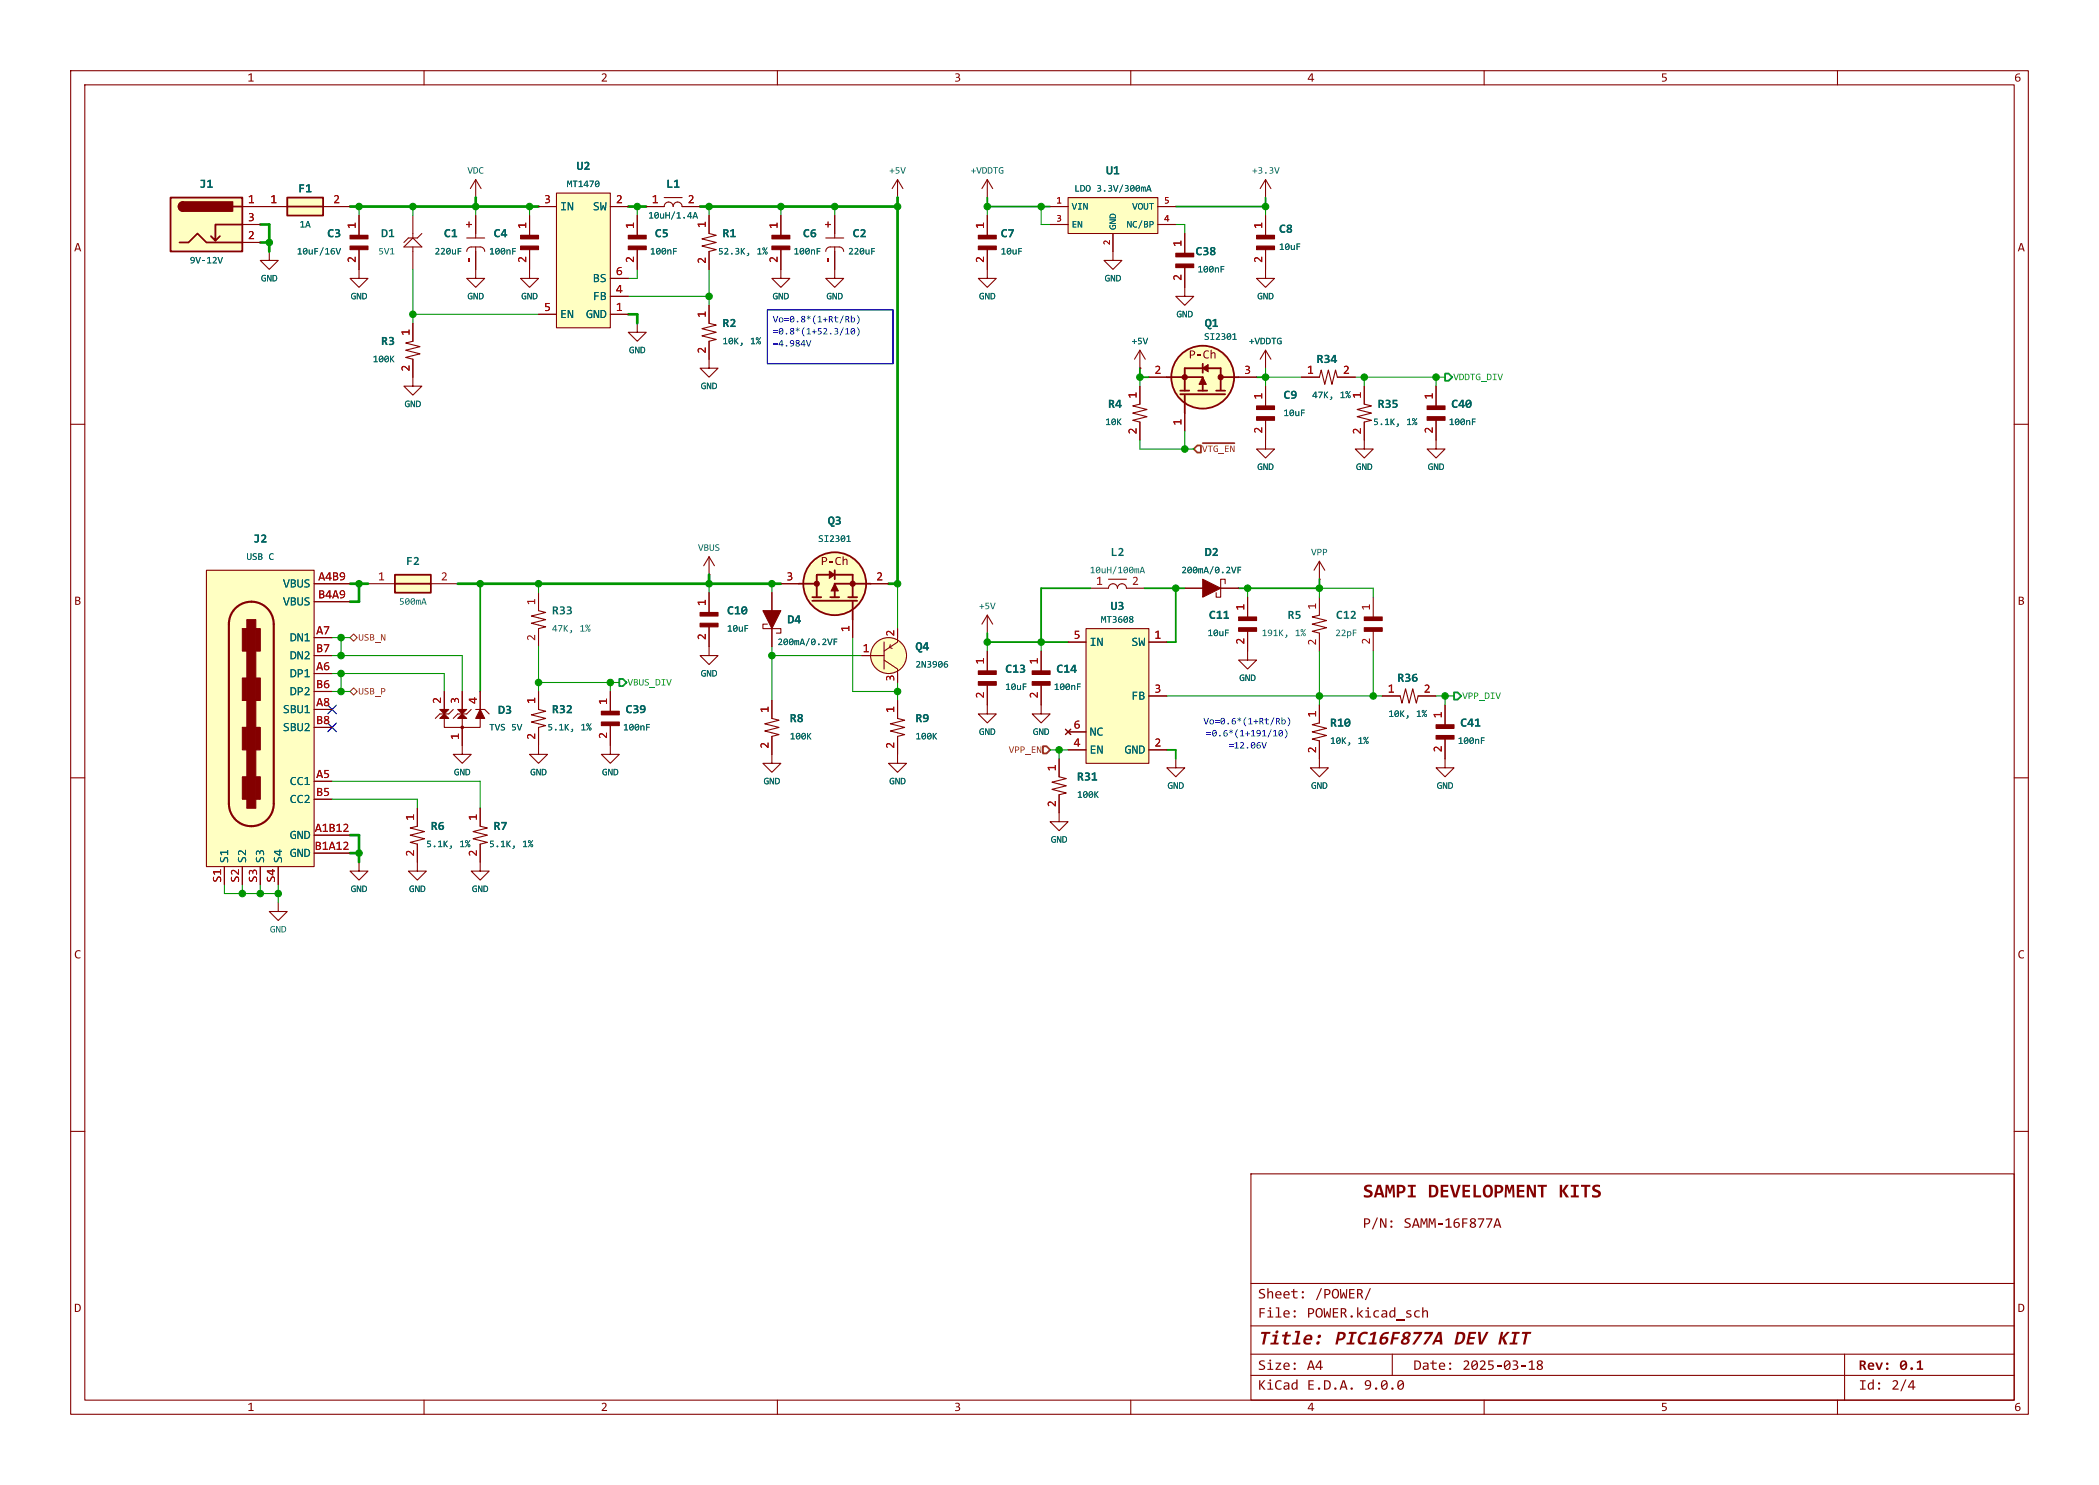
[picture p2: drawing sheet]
<svg xmlns="http://www.w3.org/2000/svg" width="297mm" height="210mm" viewBox="0 0 297 210" stroke-linecap="round" stroke-linejoin="round" font-family="sans-serif">
<g fill="none" stroke="#840000" stroke-width=".15">
<path d="M10 10h277v190h-277zM12 12h273v186h-273zM60 10v2M110 10v2M160 10v2M210 10v2M260 10v2M10 60h2M285 60h2M10 110h2M285 110h2M10 160h2"/>
<path d="M177 166h108v32h-108zM285 160h2M60 198v2M110 198v2M160 198v2M210 198v2M260 198v2"/>
</g>
<path d="M217.6 192.5a.39 .39 0 0 1 .5-.1 .39 .39 0 0 1 .1 .5l-.1 .1a.42 .42 0 0 1 0 .8 .42 .42 0 0 1-.7-.4h.2a.25 .25 0 0 0 .3 .3 .25 .25 0 0 0 .2-.4 .25 .25 0 0 0-.4 0l-.1 .1h-.2l.3-.4-.2-.3h.1a.23 .23 0 0 0 .3 .2 .23 .23 0 0 0 .1-.4 .25 .25 0 0 0-.4 .2h-.1z" fill="#840000"/>
<path d="M177 194.5h108" fill="none" stroke="#840000" stroke-width=".15"/>
<path d="M197.9 195.3l.1-.1a.56 .56 0 0 1 .6 .2 .56 .56 0 0 1 .1 .6 .47 .47 0 0 1-.4 .5 .47 .47 0 0 1-.6-.4h.2l.1 .3a.38 .38 0 0 0 .5-.2 .38 .38 0 0 0 0-.4l-.6 .3h-.2v-.2h.2v.1l.5-.4-.1-.2a.35 .35 0 0 0-.4 0 .35 .35 0 0 0 0 .5h-.2z" fill="#840000"/>
<path d="M177 191.5h108" fill="none" stroke="#840000" stroke-width=".15"/>
<g fill="#840000">
<path d="M271.2 192.6l.6-.2v1.1h.3v.2h-.9v-.2h.4v-.9l-.3 .2z"/>
<circle cx="183.2" cy="192.8" r=".16"/>
<circle cx="183.2" cy="193.6" r=".16"/>
<circle cx="265.9" cy="195.6" r=".16"/>
<circle cx="265.9" cy="196.4" r=".16"/>
</g>
<path d="M177 187.5h108" fill="none" stroke="#840000" stroke-width=".15"/>
<g fill="#840000">
<path d="M184.7 188.9a.55 .55 0 0 1 .8-.1 .55 .55 0 0 1 .1 .7h-.9a.34 .34 0 0 0 .2 .4 .34 .34 0 0 0 .4 0l.2-.1v.3a.68 .68 0 0 1-1.1-.5l.1-.3h.9a.29 .29 0 0 0-.3-.4 .29 .29 0 0 0-.3 .4h-.3z"/>
<circle cx="186.7" cy="189" r=".25"/>
<circle cx="186.5" cy="189.9" r=".25"/>
<circle cx="183.2" cy="185.4" r=".16"/>
<circle cx="183.2" cy="186.2" r=".16"/>
</g>
<g fill="none" stroke="#840000" stroke-width=".15">
<path d="M161.3 52.1h.1M161.3 49.5l-.8 1.3M161.3 49.5l.8 1.3M161.3 49.5v2.6M123.2 92.7h1.9M125.1 93.3l1.9 1.3v.7M125.1 90.8v3.8M126 91.2l-.1 .4 .3 .1M127 90.2v.6l-1.9 1.3M177 181.5h108M197 191.5v3M261 191.5v6.5"/>
<circle cx="125.7" cy="92.7" r="2.54"/>
</g>
<circle cx="125.7" cy="92.7" r="2.54" fill="#ffffc2" stroke="#ffffc2" stroke-width=".14"/>
<path d="M29.2 80.6h15.2v42h-15.2z" fill="#ffffc2"/>
<path d="M161.3 54.6v2.6l-1 .2 2 .5-2 .5 2 .5-2 .5 1 .3v2.5M162.6 53.3h2.5M167.6 58.4v2.6M175.3 53.3h2.5M29.2 80.6h15.2v42h-15.2zM44.4 82.6h5.1M44.4 85.1h5.1M44.4 118.1h5.1M44.4 120.7h5.1M50.8 121.9v1.3h-1.3l1.3 1.3 1.3-1.3h-1.3" fill="none" stroke="#840000" stroke-width=".15"/>
<path d="M32.4 113.7v-25.4a3.2 3.2 0 0 1 3.2-3.2 3.2 3.2 0 0 1 3.1 3.2v25.4a3.2 3.2 0 0 1-3.1 3.1 3.2 3.2 0 0 1-3.2-3.1" fill="none" stroke="#840000" stroke-width=".3"/>
<g fill="#840000" stroke="#840000" stroke-width=".15">
<path d="M34.3 88.9h.6v3.2h-.6z"/>
<path d="M34.3 95.9h.6v3.2h-.6z"/>
<path d="M34.3 102.9h.6v3.1h-.6z"/>
<path d="M34.3 109.9h.6v3.1h-.6z"/>
<path d="M34.9 87.6h1.3v26.7h-1.3z"/>
<path d="M36.2 88.9h.6v3.2h-.6z"/>
<path d="M36.2 95.9h.6v3.2h-.6z"/>
<path d="M36.2 102.9h.6v3.1h-.6z"/>
<path d="M36.2 109.9h.6v3.1h-.6z"/>
<path d="M170.2 53.3l.5 1.1h-1z"/>
<path d="M170.2 52.1l.7-.5v1z"/>
<circle cx="172.7" cy="53.3" r=".36"/>
<circle cx="167.6" cy="53.3" r=".36"/>
</g>
<circle cx="170.2" cy="53.3" r="4.4" fill="#ffffc2" stroke="#ffffc2" stroke-width=".14"/>
<g fill="none" stroke="#840000" stroke-width=".25">
<path d="M165.1 53.3h5.1v1.9M167 55.8h6.4M167 55.2h1.3M167.6 55.9v2.5M169.5 55.2h1.3M170.2 51.4v1.3M172.1 55.2h1.3M172.7 55.1v-3h-5.1v3.1M172.7 53.3h2.6"/>
<circle cx="170.2" cy="53.3" r="4.4"/>
</g>
<path d="M55.9 81.3h5.1v2.5h-5.1z" fill="#ffffc2"/>
<path d="M55.9 81.3h5.1v2.5h-5.1zM55.9 82.6h5.1" fill="none" stroke="#840000" stroke-width=".25"/>
<g fill="none" stroke="#840000" stroke-width=".15">
<path d="M179.1 38.1v1.3h-1.3l1.3 1.2 1.2-1.2h-1.2M179.1 25.4l-.8 1.3M179.1 25.4l.7 1.3M179.1 25.4v2.5M52.1 82.6h3.8M61 82.6h3.8M62.9 97.8v2.5M65.4 97.8v2.5M67.9 97.8v2.5M154.3 83.2h2.5a.64 .64 0 0 1 .7-.6 .64 .64 0 0 1 .6 .6 .64 .64 0 0 1 .7-.6 .64 .64 0 0 1 .6 .6h2.5M156.8 81.9h2.6M59.1 114.3v2.5l-1.1 .3 2.1 .5-2.1 .5 2.1 .5-2.1 .5 1.1 .3v3.8h-1.3l1.3 1.3 1.2-1.3h-1.2"/>
<path d="M62.9 101.6v1.3h5v-1.3M64.1 100.3l-.6 .7h-1.3l-.6 .6M65.4 101.6v3.8M66.7 100.3l-.7 .7h-1.2l-.7 .6M67.3 100.3h1.3l.6 .7M39.4 127.6v1.3h-1.3l1.3 1.3 1.2-1.3h-1.2"/>
</g>
<g fill="#840000" stroke="#840000" stroke-width=".15">
<path d="M62.2 100.3h1.3l-.6 .7z"/>
<path d="M62.2 101.6l.7-.6 .6 .6z"/>
<path d="M64.8 100.3h1.2l-.6 .7z"/>
<path d="M65.4 101l.6 .6h-1.2z"/>
<path d="M67.9 100.3l.7 1.3h-1.3z"/>
<circle cx="65.4" cy="102.9" r=".18"/>
</g>
<path d="M166.4 35.8h2.5v.5h-2.5z" fill="#840000"/>
<path d="M166.4 37.3h2.5v.5h-2.5z" fill="#840000" stroke="#840000" stroke-width=".15"/>
<path d="M166.4 35.8h2.5v.5h-2.5zM167.6 33v2.8M167.6 37.8v2.8" fill="none" stroke="#840000" stroke-width=".15"/>
<path d="M177.8 33.3h2.5v.5h-2.5z" fill="#840000"/>
<path d="M177.8 34.8h2.5v.5h-2.5z" fill="#840000" stroke="#840000" stroke-width=".15"/>
<g fill="none" stroke="#840000" stroke-width=".15">
<path d="M139.7 38.1v1.3h-1.3l1.3 1.2 1.3-1.2h-1.3M139.7 25.4l-.8 1.3M139.7 25.4l.8 1.3M139.7 25.4v2.5M177.8 33.3h2.5v.5h-2.5zM179.1 30.5v2.8M179.1 35.3v2.8M167.6 40.6v1.3h1.3l-1.3 1.3-1.2-1.3h1.2M179.1 49.5v2.6M179.1 49.5l-.8 1.3M179.1 49.5l.7 1.3M67.9 114.3v2.5l1.1 .3-2.1 .5 2.1 .5-2.1 .5 2.1 .5-1.1 .3v2.5"/>
<path d="M149.9 107.3v2.6l1 .2-2.1 .5 2.1 .5-2.1 .5 2.1 .5-1 .3v3.8h-1.3l1.3 1.3 1.2-1.3h-1.2"/>
</g>
<path d="M138.4 33.3h2.6v.5h-2.6z" fill="#840000"/>
<path d="M138.4 34.8h2.6v.5h-2.6z" fill="#840000" stroke="#840000" stroke-width=".15"/>
<path d="M127 27.9h.1M127 25.4l-.8 1.3M127 25.4l.8 1.3M127 25.4v2.5M138.4 33.3h2.6v.5h-2.6zM139.7 30.5v2.8M139.7 35.3v2.8M147.3 99.7v1.3h1.3l-1.3 1.2-1.3-1.2h1.3" fill="none" stroke="#840000" stroke-width=".15"/>
<path d="M146 94.9h2.6v.5h-2.6z" fill="#840000"/>
<path d="M146 96.4h2.6v.5h-2.6z" fill="#840000" stroke="#840000" stroke-width=".15"/>
<path d="M157.5 35.6v1.2h-1.3l1.3 1.3 1.2-1.3h-1.2M139.7 87l-.8 1.3M139.7 87l.8 1.3M139.7 87v2.5M146 94.9h2.6v.5h-2.6zM147.3 92.1v2.8M147.3 96.9v2.8" fill="none" stroke="#840000" stroke-width=".15"/>
<path d="M151.1 27.9h12.7v5.1h-12.7z" fill="#ffffc2"/>
<path d="M148.6 29.2h2.5M148.6 31.8h2.5M151.1 27.9h12.7v5.1h-12.7zM157.5 33v2.6M163.8 29.2h2.6M163.8 31.8h2.6M67.9 121.9v1.3h-1.2l1.2 1.3 1.3-1.3h-1.3" fill="none" stroke="#840000" stroke-width=".15"/>
<path d="M73.7 33.3h2.5v.5h-2.5z" fill="#840000"/>
<path d="M73.7 34.8h2.5v.5h-2.5z" fill="#840000" stroke="#840000" stroke-width=".15"/>
<path d="M73.7 33.3h2.5v.5h-2.5zM74.9 30.5v2.8M74.9 35.3v2.8" fill="none" stroke="#840000" stroke-width=".15"/>
<path d="M138.4 94.9h2.6v.5h-2.6z" fill="#840000"/>
<g fill="#840000" stroke="#840000" stroke-width=".15">
<path d="M138.4 96.4h2.6v.5h-2.6z"/>
<path d="M170.2 81.9l2.5 1.3-2.5 1.3z"/>
</g>
<path d="M186.7 79.4l-.8 1.2M186.7 79.4l.8 1.2M186.7 79.4v2.5M138.4 94.9h2.6v.5h-2.6zM139.7 92.1v2.8M139.7 96.9v2.8M167.6 83.2h2.6M172.7 83.2h2.6M173.4 82.6v-.7h-.7v2.6h-.6v-.7M186.7 81.9h.1" fill="none" stroke="#840000" stroke-width=".15"/>
<path d="M193 87.2h2.6v.6h-2.6z" fill="#840000"/>
<path d="M193 88.8h2.6v.5h-2.6z" fill="#840000" stroke="#840000" stroke-width=".15"/>
<path d="M139.7 99.7v1.3h-1.3l1.3 1.2 1.3-1.2h-1.3M193 87.2h2.6v.6h-2.6zM194.3 84.5v2.7M194.3 89.3v2.8" fill="none" stroke="#840000" stroke-width=".15"/>
<path d="M153.7 88.9h8.9v19.1h-8.9z" fill="#ffffc2"/>
<path d="M151.1 90.8h2.6M153.7 88.9h8.9v19.1h-8.9zM162.6 90.8h2.5M162.6 98.4h2.5M65.4 105.4v1.3h-1.3l1.3 1.3 1.3-1.3h-1.3M150.7 103.1l.8 .8M151.1 103.5h2.6M151.1 106h2.6M151.5 103.1l-.8 .8M162.6 106h2.5" fill="none" stroke="#840000" stroke-width=".15"/>
<path d="M177.8 57.4h2.5v.5h-2.5z" fill="#840000"/>
<path d="M177.8 58.9h2.5v.5h-2.5z" fill="#840000" stroke="#840000" stroke-width=".15"/>
<path d="M177.8 57.4h2.5v.5h-2.5zM179.1 54.6v2.8M179.1 59.4v2.8M184.1 53.3h2.6l.2-1 .6 2.1 .5-2.1 .5 2.1 .5-2.1 .2 1h2.6M193 62.2v1.3h-1.2l1.2 1.3 1.3-1.3h-1.3" fill="none" stroke="#840000" stroke-width=".15"/>
<path d="M85.1 100.6h2.5v.5h-2.5z" fill="#840000"/>
<path d="M85.1 102.1h2.5v.5h-2.5z" fill="#840000" stroke="#840000" stroke-width=".15"/>
<path d="M100.3 50.8v1.3h-1.2l1.2 1.2 1.3-1.2h-1.3M179.1 62.2v1.3h-1.3l1.3 1.3 1.2-1.3h-1.2M76.2 97.8v2.5l1 .3-2 .5 2 .5-2 .5 2 .5-1 .3v3.8h-1.3l1.3 1.3 1.3-1.3h-1.3M86.4 97.8v2.8M85.1 100.6h2.5v.5h-2.5zM86.4 102.6v4.1h1.2l-1.2 1.3-1.3-1.3h1.3M204.5 107.3v1.3h1.2l-1.2 1.3-1.3-1.3h1.3" fill="none" stroke="#840000" stroke-width=".15"/>
<path d="M203.2 102.5h2.5v.5h-2.5z" fill="#840000"/>
<path d="M203.2 104h2.5v.5h-2.5z" fill="#840000" stroke="#840000" stroke-width=".15"/>
<g fill="none" stroke="#840000" stroke-width=".15">
<path d="M100.3 30.5v2.5l1 .3-2 .5 2 .5-2 .5 2 .5-1 .3v2.5M90.2 45.7v1.3h1.2l-1.2 1.3-1.3-1.3h1.3M100.3 43.2v2.5l1 .3-2 .5 2 .5-2 .5 2 .5-1 .3v2.5M193 54.6v2.6l1.1 .2-2.1 .5 2.1 .5-2.1 .5 2.1 .5-1.1 .3v2.5M100.3 78.7l-.7 1.3M100.3 78.7l.8 1.3M100.3 78.7v2.6M203.2 62.2v1.3h1.3l-1.3 1.3-1.3-1.3h1.3M76.2 83.8v2.6l1 .2-2 .5 2 .5-2 .5 2 .5-1 .3v2.5M100.3 81.3h.1M100.3 91.4v1.3h-1.2l1.2 1.3 1.3-1.3h-1.3M109.2 99.1v2.5l1 .3-2 .5 2 .5-2 .5 2 .5-1 .2v3.9h-1.3l1.3 1.2 1.3-1.2h-1.3"/>
<path d="M204.5 99.7v2.8M203.2 102.5h2.5v.5h-2.5zM204.5 104.5v2.8"/>
</g>
<path d="M201.9 57.4h2.6v.5h-2.6z" fill="#840000"/>
<path d="M201.9 58.9h2.6v.5h-2.6z" fill="#840000" stroke="#840000" stroke-width=".15"/>
<path d="M201.9 57.4h2.6v.5h-2.6zM203.2 54.6v2.8M203.2 59.4v2.8" fill="none" stroke="#840000" stroke-width=".15"/>
<path d="M99.1 86.6h2.5v.5h-2.5z" fill="#840000"/>
<g fill="#840000" stroke="#840000" stroke-width=".15">
<path d="M99.1 88.1h2.5v.5h-2.5z"/>
<path d="M118.1 82.6l.5 1h-1z"/>
<path d="M117.3 80.8l.8 .5-.8 .5z"/>
<path d="M107.9 86.4h2.6l-1.3 2.5z"/>
<circle cx="115.6" cy="82.6" r=".36"/>
<circle cx="120.6" cy="82.6" r=".36"/>
</g>
<g fill="none" stroke="#840000" stroke-width=".15">
<path d="M110.5 38.1v1.3h1.3l-1.3 1.2-1.3-1.2h1.3M116.8 35.6a.63 .63 0 0 1 .7-.7h1.2a.63 .63 0 0 1 .7 .7M116.8 33.7h2.6M118.1 30.5v3.2M118.1 34.9v3.2M99.1 86.6h2.5v.5h-2.5zM100.3 83.8v2.8M100.3 88.6v2.8M108.6 88.3h-.7v.6h2.6v.6h-.6M109.2 83.8v2.6M109.2 88.9v2.5M110.5 82.6h2.5"/>
<path d="M120.6 87.6v2.6M123.2 82.6h2.5M195.6 98.4h2.5l.3 1 .5-2 .5 2 .5-2 .5 2 .3-1h2.5"/>
</g>
<circle cx="118.1" cy="82.6" r="4.4" fill="#ffffc2" stroke="#ffffc2" stroke-width=".14"/>
<g fill="none" stroke="#840000" stroke-width=".25">
<path d="M113 82.6h2.6M114.9 85h6.4M114.9 84.5h1.3M115.6 84.3v-3h5v3.2M117.5 84.5h1.2M118.1 80.6v1.3M120 84.5h1.3M120.6 85.1v2.5M123.2 82.6h-5.1v1.9"/>
<circle cx="118.1" cy="82.6" r="4.4"/>
</g>
<path d="M109.2 33.3h2.6v.5h-2.6z" fill="#840000"/>
<path d="M109.2 34.8h2.6v.5h-2.6z" fill="#840000" stroke="#840000" stroke-width=".15"/>
<path d="M109.2 33.3h2.6v.5h-2.6zM110.5 30.5v2.8M110.5 35.3v2.8" fill="none" stroke="#840000" stroke-width=".15"/>
<path d="M175.3 87.2h2.5v.6h-2.5z" fill="#840000"/>
<path d="M175.3 88.8h2.5v.5h-2.5z" fill="#840000" stroke="#840000" stroke-width=".15"/>
<path d="M91.4 29.2h2.6a.63 .63 0 0 1 .6-.6 .63 .63 0 0 1 .6 .6M94 27.9h2.5M95.2 29.2a.63 .63 0 0 1 .7-.6 .63 .63 0 0 1 .6 .6M96.5 29.2h2.6M118.1 38.1v1.3h1.3l-1.3 1.2-1.3-1.2h1.3M175.3 87.2h2.5v.6h-2.5zM176.5 89.3v4h1.3l-1.3 1.3-1.2-1.3h1.2M176.5 84.5v2.7M166.4 107.3v1.3h1.2l-1.2 1.3-1.3-1.3h1.3" fill="none" stroke="#840000" stroke-width=".15"/>
<path d="M88.9 33.3h2.5v.5h-2.5z" fill="#840000"/>
<path d="M88.9 34.8h2.5v.5h-2.5z" fill="#840000" stroke="#840000" stroke-width=".15"/>
<path d="M88.9 33.3h2.5v.5h-2.5zM90.2 30.5v2.8M90.2 35.3v2.8" fill="none" stroke="#840000" stroke-width=".15"/>
<path d="M24.1 27.9h10.2v7.7h-10.2z" fill="#ffffc2"/>
<path d="M24.1 27.9h10.2v7.7h-10.2zM25.4 34.3h1.3l1.2-1.3 1.3 1.3h5.1M25.9 28.6a.64 .64 0 0 0-.6 .6 .64 .64 0 0 0 .6 .6M31.1 33.4l-.6 .6M33 29.2h1.3M34.3 31.8h-3.8v2.2l-.7-.6" fill="none" stroke="#840000" stroke-width=".25"/>
<g fill="#840000" stroke="#840000" stroke-width=".25">
<path d="M25.5 28.8l.4-.2v1.2a.63 .63 0 0 1-.6-.3 .63 .63 0 0 1 .2-.7z"/>
<path d="M25.9 28.6h7v1.2h-7z"/>
</g>
<path d="M34.3 29.2h2.5M34.3 31.8h2.5M34.3 34.3h2.5M38.1 35.6v1.2h-1.3l1.3 1.3 1.3-1.3h-1.3M67.3 27.9h.1M67.3 25.4l-.8 1.3M67.3 25.4l.8 1.3M67.3 25.4v2.5M186.7 107.3v1.3h1.3l-1.3 1.3-1.3-1.3h1.3" fill="none" stroke="#840000" stroke-width=".15"/>
<path d="M40.6 27.9h5.1v2.6h-5.1z" fill="#ffffc2"/>
<path d="M40.6 27.9h5.1v2.6h-5.1zM40.6 29.2h5.1" fill="none" stroke="#840000" stroke-width=".25"/>
<path d="M36.8 29.2h3.8M45.7 29.2h3.8" fill="none" stroke="#840000" stroke-width=".15"/>
<path d="M49.5 33.3h2.6v.5h-2.6z" fill="#840000"/>
<path d="M49.5 34.8h2.6v.5h-2.6z" fill="#840000" stroke="#840000" stroke-width=".15"/>
<g fill="none" stroke="#840000" stroke-width=".15">
<path d="M49.5 33.3h2.6v.5h-2.6zM50.8 30.5v2.8M50.8 35.3v2.8M58.4 33.7l1.3 1.2h-2.6zM58.4 30.5v3.2M58.4 34.9v3.2M59.7 33l-.6 .7h-1.3l-.7 .6M66 33.7h2.6M66 35.6a.63 .63 0 0 1 .7-.7h1.2a.63 .63 0 0 1 .7 .7M67.3 34.9v4.5h-1.3l1.3 1.2 1.3-1.2h-1.3M67.3 30.5v3.2M74.9 38.1v1.3h-1.2l1.2 1.2 1.3-1.2h-1.3"/>
<path d="M186.7 84.5v2.5l-1 .2 2 .6-2 .5 2 .5-2 .5 1 .2v2.6"/>
</g>
<path d="M78.7 27.3h7.7v19.1h-7.7z" fill="#ffffc2"/>
<path d="M50.8 38.1v1.3h-1.3l1.3 1.2 1.3-1.2h-1.3M76.2 29.2h2.5M78.7 27.3h7.7v19.1h-7.7zM86.4 29.2h2.5M86.4 39.4h2.5M58.4 45.7v2.6l-1 .2 2 .5-2 .5 2 .5-2 .5 1 .3v3.8h-1.3l1.3 1.3 1.3-1.3h-1.3M76.2 44.5h2.5M86.4 44.5h2.5M86.4 41.9h2.5M127 99.1v2.5l1 .3-2 .5 2 .5-2 .5 2 .5-1 .2v3.9h-1.3l1.3 1.2 1.3-1.2h-1.3M186.7 99.7v2.5l-1 .3 2 .5-2 .5 2 .5-2 .5 1 .3v2.5" fill="none" stroke="#840000" stroke-width=".15"/>
<path d="M204.5 52.8h.5l.5 .5-.5 .5h-.5zM87.6 96h.5l.5 .5-.5 .5h-.5zM205.7 97.9h.5l.6 .5-.6 .5h-.5z" fill="none" stroke="#009632" stroke-width=".25"/>
<path d="M49.5 90.2l.5-.5 .5 .5-.5 .5zM49.5 97.8l.5-.5 .5 .5-.5 .5z" fill="none" stroke="#725600" stroke-width=".15"/>
<path d="M169.4 63h.5v1h-.5l-.5-.5zM170.2 62.7h4.5" fill="none" stroke="#725600" stroke-width=".25"/>
<path d="M139.7 27.9v1.3h8.9M179.1 27.9v1.3h-12.7M161.3 52.1v1.2h1.3M177.8 53.3h1.3M67.9 82.6v15.2M139.7 89.5v1.3h11.4M154.3 83.2h-7v7.6M161.9 83.2h5.7M166.4 83.2v7.6h-1.3M186.7 81.9v1.3h-11.4M165.1 106h1.3v1.3" fill="none" stroke="#009600" stroke-width=".25"/>
<g fill="none" stroke="#009600" stroke-width=".15">
<path d="M50.8 29.2v1.3M58.4 29.2v1.3M58.4 38.1v7.6M67.3 29.2v1.3M74.9 29.2v1.3M90.2 29.2v1.3M90.2 38.1v1.3h-1.3M100.3 29.2v1.3M100.3 38.1v5.1M110.5 29.2v1.3M118.1 29.2v1.3M139.7 29.2v1.3"/>
<path d="M147.3 29.2v2.6h1.3M166.4 31.8h1.2v1.2M179.1 29.2v1.3M58.4 44.5h17.8M88.9 41.9h11.4M161.3 53.3v1.3M179.1 52.1v2.5M179.1 53.3h5M191.8 53.3h12.7M193 53.3v1.3M203.2 53.3v1.3M161.3 62.2v1.3h7.6"/>
<path d="M167.6 61v2.5M47 97.8h2.5M47 90.2h2.5M47 95.3h15.9v2.5M47 92.7h18.4v5.1M48.3 90.2v2.5M48.3 95.3v2.5M76.2 82.6v1.2M76.2 91.4v6.4M76.2 96.5h11.4M86.4 96.5v1.3M100.3 82.6v1.2"/>
<path d="M109.2 92.7h12.7M109.2 82.6v1.2M109.2 91.4v7.7M120.6 90.2v7.6h6.4M127 82.6v6.3M127 96.5v2.6M139.7 90.8v1.3M147.3 90.8v1.3M165.1 98.4h30.5M176.5 83.2v1.3M186.7 84.5v-1.3h7.6v1.3M186.7 92.1v7.6"/>
<path d="M194.3 92.1v6.3M203.2 98.4h2.5M204.5 98.4v1.3M47 113h12.1v1.3M47 110.5h20.9v3.8M148.6 106h2.5M149.9 106v1.3M31.7 125.1v1.3h7.7M34.3 125.1v1.3M36.8 125.1v1.3M39.4 125.1v2.5"/>
</g>
<g fill="none" stroke="#009600" stroke-width=".38">
<path d="M36.8 31.8h1.3v3.8M36.8 34.3h1.3M49.5 29.2h26.7M67.3 27.9v1.3M88.9 29.2h2.5M99.1 29.2h27.9M127 27.9v54.7h-1.3M88.9 44.5h1.3v1.2M49.5 82.6h2.6M50.8 82.6v2.5h-1.3M64.8 82.6h45.7M100.3 81.3v1.3"/>
<path d="M49.5 118.1h1.3v3.8M49.5 120.7h1.3"/>
</g>
<path d="M46.4 99.7l1.2 1.2M47.6 99.7l-1.2 1.2M46.4 102.3l1.2 1.2M47.6 102.3l-1.2 1.2" fill="none" stroke="#000084" stroke-width=".15"/>
<path d="M108.6 43.8h17.8v7.6h-17.8z" fill="none" stroke="#0000c2" stroke-width=".15"/>
<g fill="#0000c2">
<path d="M121.3 44.6l.3 .3v.4l-.1 .4-.2 .2-.1-.1a.78 .78 0 0 0 0-1.2z"/>
<path d="M120.5 46.5a.37 .37 0 0 1 .4 0 .37 .37 0 0 1 .1 .4 .32 .32 0 0 1-.3 .4 .32 .32 0 0 1-.3-.3l.3 .2 .2-.2v-.2l-.5 .2-.1-.2 .2 .1 .4-.3-.3-.1-.1 .3h-.2z"/>
<path d="M121.3 46.3l.3 .3v.4l-.1 .4-.2 .2-.1-.1a.78 .78 0 0 0 0-1.2z"/>
<path d="M182.3 101.4l.2 .4 .1 .3-.2 .5-.2 .1a.78 .78 0 0 0 0-1.2z"/>
<path d="M181 103.3a.37 .37 0 0 1 .5 0 .37 .37 0 0 1 0 .5 .32 .32 0 0 1-.2 .4 .32 .32 0 0 1-.4-.3l.3 .2 .2-.2v-.3l-.5 .3v-.2l.1 .1 .4-.3-.2-.2-.2 .4h-.1z"/>
<path d="M181.9 103.1l.2 .4 .1 .3-.2 .5-.1 .1h-.1a.78 .78 0 0 0 0-1.2z"/>
</g>
<g fill="none" stroke="#840000" stroke-width=".15">
<path d="M34.3 29.2h6.3M34.3 31.8h2.5M34.3 34.3h2.5M45.7 29.2h3.8M50.8 30.5v2.8M50.8 35.3v2.8M67.3 30.5v2.5M67.3 35.6v2.5M74.9 30.5v2.8M74.9 35.3v2.8M76.2 29.2h2.5M86.4 29.2h2.5"/>
<path d="M86.4 39.4h2.5M90.2 30.5v2.8M90.2 35.3v2.8M91.4 29.2h2.6M96.5 29.2h2.6M100.3 30.5v2.5M100.3 35.6v2.5M110.5 30.5v2.8M110.5 35.3v2.8M118.1 30.5v2.5M118.1 35.6v2.5M139.7 30.5v2.8"/>
<path d="M139.7 35.3v2.8M148.6 29.2h2.5M148.6 31.8h2.5M157.5 33v2.6M163.8 29.2h2.6M163.8 31.8h2.6M167.6 33v2.8M167.6 37.8v2.8M179.1 30.5v2.8M179.1 35.3v2.8M58.4 45.7v2.6M58.4 50.8v2.5"/>
<path d="M76.2 44.5h2.5M86.4 44.5h2.5M86.4 41.9h2.5M100.3 43.2v2.5M100.3 48.3v2.5M161.3 52.1h.1M161.3 54.6v2.6M161.3 59.7v2.5M162.6 53.3h2.5M167.6 58.4v2.6M175.3 53.3h2.5M179.1 54.6v2.8"/>
<path d="M179.1 59.4v2.8M184.1 53.3h2.6M189.2 53.3h2.6M193 54.6v2.6M193 59.7v2.5M203.2 54.6v2.8M203.2 59.4v2.8M44.4 82.6h5.1M44.4 85.1h5.1M62.9 97.8v2.5M65.4 97.8v2.5M67.9 97.8v2.5"/>
<path d="M76.2 97.8v2.5M86.4 97.8v2.8M100.3 83.8v2.8M100.3 88.6v2.8M109.2 83.8v2.6M109.2 88.9v2.5M109.2 99.1v2.5M110.5 82.6h2.5M120.6 87.6v2.6M123.2 82.6h2.5M127 99.1v2.5M139.7 92.1v2.8"/>
<path d="M139.7 96.9v2.8M147.3 92.1v2.8M147.3 96.9v2.8M151.1 90.8h2.6M162.6 98.4h2.5M162.6 90.8h2.5M167.6 83.2h2.6M172.7 83.2h2.6M176.5 84.5v2.7M176.5 89.3v2.8M186.7 99.7v2.5M195.6 98.4h2.5"/>
<path d="M200.7 98.4h2.5M204.5 99.7v2.8M44.4 118.1h5.1M59.1 114.3v2.5M59.1 119.4v2.5M65.4 102.9v2.5M67.9 114.3v2.5M67.9 119.4v2.5M76.2 102.9v2.5M86.4 102.6v2.8M109.2 104.1v2.6M127 104.1v2.6"/>
<path d="M149.9 107.3v2.6M149.9 112.4v2.5M150.7 103.1l.8 .8M151.1 103.5h2.6M151.1 106h2.6M151.5 103.1l-.8 .8M162.6 106h2.5M186.7 104.8v2.5M204.5 104.5v2.8M44.4 120.7h5.1"/>
</g>
<g fill="#009600" stroke="#009600" stroke-width=".15">
<circle cx="161.3" cy="53.3" r=".46"/>
<circle cx="179.1" cy="29.2" r=".46"/>
<circle cx="139.7" cy="29.2" r=".46"/>
<circle cx="147.3" cy="29.2" r=".46"/>
<circle cx="176.5" cy="83.2" r=".46"/>
<circle cx="186.7" cy="83.2" r=".46"/>
<circle cx="193" cy="53.3" r=".46"/>
<circle cx="179.1" cy="53.3" r=".46"/>
<circle cx="204.5" cy="98.4" r=".46"/>
<circle cx="167.6" cy="63.5" r=".46"/>
<circle cx="203.2" cy="53.3" r=".46"/>
<circle cx="166.4" cy="83.2" r=".46"/>
<circle cx="194.3" cy="98.4" r=".46"/>
<circle cx="186.7" cy="98.4" r=".46"/>
<circle cx="139.7" cy="90.8" r=".46"/>
<circle cx="147.3" cy="90.8" r=".46"/>
<circle cx="149.9" cy="106" r=".46"/>
<circle cx="118.1" cy="29.2" r=".46"/>
<circle cx="110.5" cy="29.2" r=".46"/>
<circle cx="127" cy="29.2" r=".46"/>
<circle cx="100.3" cy="41.9" r=".46"/>
<circle cx="100.3" cy="29.2" r=".46"/>
<circle cx="90.2" cy="29.2" r=".46"/>
<circle cx="58.4" cy="29.2" r=".46"/>
<circle cx="67.3" cy="29.2" r=".46"/>
<circle cx="38.1" cy="34.3" r=".46"/>
<circle cx="74.9" cy="29.2" r=".46"/>
<circle cx="50.8" cy="29.2" r=".46"/>
<circle cx="58.4" cy="44.5" r=".46"/>
<circle cx="48.3" cy="97.8" r=".46"/>
<circle cx="48.3" cy="92.7" r=".46"/>
<circle cx="48.3" cy="90.2" r=".46"/>
<circle cx="34.3" cy="126.4" r=".46"/>
<circle cx="36.8" cy="126.4" r=".46"/>
<circle cx="39.4" cy="126.4" r=".46"/>
<circle cx="48.3" cy="95.3" r=".46"/>
<circle cx="50.8" cy="120.7" r=".46"/>
<circle cx="50.8" cy="82.6" r=".46"/>
<circle cx="76.2" cy="82.6" r=".46"/>
<circle cx="67.9" cy="82.6" r=".46"/>
<circle cx="76.2" cy="96.5" r=".46"/>
<circle cx="86.4" cy="96.5" r=".46"/>
<circle cx="109.2" cy="92.7" r=".46"/>
<circle cx="100.3" cy="82.6" r=".46"/>
<circle cx="109.2" cy="82.6" r=".46"/>
<circle cx="127" cy="97.8" r=".46"/>
<circle cx="127" cy="82.6" r=".46"/>
</g>
<g font-size="2.8" fill="#840000">
<text x="192.8" y="169.9">SAMPIDEVELOPMENT</text>
<text x="220.5" y="169.9">KITS</text>
<text x="178" y="190.7">Title:</text>
<text x="188.8" y="190.7">PIC16F877A DEVKIT</text>
</g>
<g font-size="2.1" fill="#840000">
<text x="192.8" y="174.1">P/N:</text>
<text x="198.6" y="174.1">SAMM-16F877A</text>
<text x="178" y="184.1">Sheet:</text>
<text x="186.1" y="184.1">/POWER/</text>
<text x="178" y="186.8">File:</text>
<text x="184.9" y="186.8">POWER.kicad_sch</text>
<text x="178" y="197">KiCad E.D.A.</text>
<text x="178" y="194.2">Size:</text>
<text x="184.9" y="194.2">A4</text>
<text x="193" y="197">9.0.0</text>
<text x="200" y="194.2">Date:</text>
<text x="206.9" y="194.2">2025-03-18</text>
<text x="263" y="194.2">Rev: 0.1</text>
<text x="263" y="197">Id:</text>
<text x="267.6" y="197">2/4</text>
</g>
<g font-size="1.8" fill="#840000">
<text x="35" y="11.9">1</text>
<text x="85" y="11.9">2</text>
<text x="135" y="11.9">3</text>
<text x="185" y="11.9">4</text>
<text x="235" y="11.9">5</text>
<text x="285" y="11.9">6</text>
<text x="10.5" y="35.9">A</text>
<text x="285.5" y="35.9">A</text>
<text x="168.2" y="51.1">P-Ch</text>
<text x="116.2" y="80.3">P-Ch</text>
<text x="10.5" y="85.9">B</text>
<text x="285.5" y="85.9">B</text>
<text x="10.5" y="135.9">C</text>
<text x="285.5" y="135.9">C</text>
<text x="10.5" y="185.9">D</text>
<text x="285.5" y="185.9">D</text>
<text x="35" y="199.9">1</text>
<text x="85" y="199.9">2</text>
<text x="135" y="199.9">3</text>
<text x="185" y="199.9">4</text>
<text x="235" y="199.9">5</text>
<text x="285" y="199.9">6</text>
</g>
<g font-size="1.8" fill="#006464">
<text x="28.2" y="26.9">J1</text>
<text x="42.2" y="27.6">F1</text>
<text x="81.6" y="24.4">U2</text>
<text x="94.3" y="26.9">L1</text>
<text x="156.5" y="25">U1</text>
<text x="46.3" y="33.9">C3</text>
<text x="53.9" y="33.9">D1</text>
<text x="62.8" y="33.9">C1</text>
<text x="69.8" y="33.9">C4</text>
<text x="79.2" y="30.1">IN</text>
<text x="83.9" y="30.1">SW</text>
<text x="92.7" y="33.9">C5</text>
<text x="102.2" y="33.9">R1</text>
<text x="113.6" y="33.9">C6</text>
<text x="120.6" y="33.9">C2</text>
<text x="141.6" y="33.9">C7</text>
<text x="181" y="33.3">C8</text>
<text x="83.9" y="40.3">BS</text>
<text x="169.2" y="36.5">C38</text>
<text x="79.2" y="45.3">EN GND</text>
<text x="83.9" y="42.8">FB</text>
<text x="102.2" y="46.6">R2</text>
<text x="170.5" y="46.6">Q1</text>
<text x="53.9" y="49.2">R3</text>
<text x="186.3" y="51.7">R34</text>
<text x="156.8" y="58">R4</text>
<text x="181.6" y="56.8">C9</text>
<text x="194.9" y="58">R35</text>
<text x="205.4" y="58">C40</text>
<text x="35.9" y="77.1">J2</text>
<text x="117.1" y="74.6">Q3</text>
<text x="40" y="83.4">VBUS</text>
<text x="57.4" y="80.3">F2</text>
<text x="157.1" y="79">L2</text>
<text x="170.5" y="79">D2</text>
<text x="40" y="86">VBUS</text>
<text x="78.1" y="87.3">R33</text>
<text x="102.9" y="87.3">C10</text>
<text x="111.4" y="88.5">D4</text>
<text x="157.1" y="86.6">U3</text>
<text x="171.1" y="87.9">C11</text>
<text x="182.2" y="87.9">R5</text>
<text x="189" y="87.9">C12</text>
<text x="41" y="91.1">DN1</text>
<text x="41" y="93.6">DN2</text>
<text x="129.5" y="92.3">Q4</text>
<text x="142.2" y="95.5">C13</text>
<text x="149.5" y="95.5">C14</text>
<text x="154.2" y="91.7">IN</text>
<text x="160.1" y="91.7">SW</text>
<text x="40" y="101.2">SBU1</text>
<text x="41" y="96.1">DP1</text>
<text x="41" y="98.7">DP2</text>
<text x="70.5" y="101.3">D3</text>
<text x="78.1" y="101.2">R32</text>
<text x="88.5" y="101.2">C39</text>
<text x="160.1" y="99.3">FB</text>
<text x="197.7" y="96.8">R36</text>
<text x="40" y="103.8">SBU2</text>
<text x="111.8" y="102.5">R8</text>
<text x="129.5" y="102.5">R9</text>
<text x="154.2" y="104.4">NC</text>
<text x="154.2" y="106.9">EN</text>
<text x="159.1" y="106.9">GND</text>
<text x="188.2" y="103.1">R10</text>
<text x="206.6" y="103.1">C41</text>
<text x="41" y="111.4">CC1</text>
<text x="41" y="113.9">CC2</text>
<text x="152.4" y="110.7">R31</text>
<text x="41" y="119">GND</text>
<text x="61" y="117.7">R6</text>
<text x="69.8" y="117.7">R7</text>
<text x="32.6" y="122" transform="rotate(-90 32.6 122)">S1</text>
<text x="35.2" y="122" transform="rotate(-90 35.2 122)">S2</text>
<text x="37.7" y="122" transform="rotate(-90 37.7 122)">S3</text>
<text x="40.3" y="122" transform="rotate(-90 40.3 122)">S4</text>
<text x="41" y="121.5">GND</text>
</g>
<g font-size="1.8" fill="#a90000">
<text x="35.1" y="29">1</text>
<text x="38.2" y="29">1</text>
<text x="47.1" y="29">2</text>
<text x="77" y="29">3</text>
<text x="87.1" y="29">2</text>
<text x="92.2" y="29">1</text>
<text x="97.3" y="29">2</text>
<text x="35.1" y="31.5">3</text>
<text x="35.1" y="34">2</text>
<text x="50.5" y="32.4" transform="rotate(-90 50.5 32.4)">1</text>
<text x="67.1" y="32.2" transform="rotate(-90 67.1 32.2)">+</text>
<text x="74.7" y="32.4" transform="rotate(-90 74.7 32.4)">1</text>
<text x="89.9" y="32.4" transform="rotate(-90 89.9 32.4)">1</text>
<text x="100.1" y="32.2" transform="rotate(-90 100.1 32.2)">1</text>
<text x="110.2" y="32.4" transform="rotate(-90 110.2 32.4)">1</text>
<text x="117.9" y="32.2" transform="rotate(-90 117.9 32.2)">+</text>
<text x="139.4" y="32.4" transform="rotate(-90 139.4 32.4)">1</text>
<text x="167.4" y="34.9" transform="rotate(-90 167.4 34.9)">1</text>
<text x="178.8" y="32.4" transform="rotate(-90 178.8 32.4)">1</text>
<text x="50.5" y="37.2" transform="rotate(-90 50.5 37.2)">2</text>
<text x="67.1" y="37.3" transform="rotate(-90 67.1 37.3)">-</text>
<text x="74.7" y="37.2" transform="rotate(-90 74.7 37.2)">2</text>
<text x="87.1" y="39.1">6</text>
<text x="87.1" y="41.7">4</text>
<text x="89.9" y="37.2" transform="rotate(-90 89.9 37.2)">2</text>
<text x="100.1" y="37.3" transform="rotate(-90 100.1 37.3)">2</text>
<text x="110.2" y="37.2" transform="rotate(-90 110.2 37.2)">2</text>
<text x="117.9" y="37.3" transform="rotate(-90 117.9 37.3)">-</text>
<text x="139.4" y="37.2" transform="rotate(-90 139.4 37.2)">2</text>
<text x="167.4" y="39.7" transform="rotate(-90 167.4 39.7)">2</text>
<text x="178.8" y="37.2" transform="rotate(-90 178.8 37.2)">2</text>
<text x="58.2" y="47.5" transform="rotate(-90 58.2 47.5)">1</text>
<text x="77" y="44.2">5</text>
<text x="87.1" y="44.2">1</text>
<text x="100.1" y="44.9" transform="rotate(-90 100.1 44.9)">1</text>
<text x="58.2" y="52.6" transform="rotate(-90 58.2 52.6)">2</text>
<text x="100.1" y="50" transform="rotate(-90 100.1 50)">2</text>
<text x="163.3" y="53.1">2</text>
<text x="176" y="53.1">3</text>
<text x="184.9" y="53.1">1</text>
<text x="190" y="53.1">2</text>
<text x="161" y="56.4" transform="rotate(-90 161 56.4)">1</text>
<text x="178.8" y="56.5" transform="rotate(-90 178.8 56.5)">1</text>
<text x="192.8" y="56.4" transform="rotate(-90 192.8 56.4)">1</text>
<text x="202.9" y="56.5" transform="rotate(-90 202.9 56.5)">1</text>
<text x="161" y="61.4" transform="rotate(-90 161 61.4)">2</text>
<text x="167.4" y="60.2" transform="rotate(-90 167.4 60.2)">1</text>
<text x="178.8" y="61.3" transform="rotate(-90 178.8 61.3)">2</text>
<text x="192.8" y="61.4" transform="rotate(-90 192.8 61.4)">2</text>
<text x="202.9" y="61.3" transform="rotate(-90 202.9 61.3)">2</text>
<text x="45" y="82.3">A4B9</text>
<text x="53.5" y="82.3">1</text>
<text x="62.4" y="82.3">2</text>
<text x="111.3" y="82.3">3</text>
<text x="124" y="82.3">2</text>
<text x="155.1" y="82.9">1</text>
<text x="160.2" y="82.9">2</text>
<text x="44.7" y="89.9">A7</text>
<text x="45" y="84.8">B4A9</text>
<text x="75.9" y="85.6" transform="rotate(-90 75.9 85.6)">1</text>
<text x="100.1" y="85.7" transform="rotate(-90 100.1 85.7)">1</text>
<text x="120.4" y="89.4" transform="rotate(-90 120.4 89.4)">1</text>
<text x="176.3" y="86.3" transform="rotate(-90 176.3 86.3)">1</text>
<text x="186.4" y="86.2" transform="rotate(-90 186.4 86.2)">1</text>
<text x="194.1" y="86.3" transform="rotate(-90 194.1 86.3)">1</text>
<text x="44.7" y="92.5">B7</text>
<text x="44.7" y="95">A6</text>
<text x="75.9" y="90.7" transform="rotate(-90 75.9 90.7)">2</text>
<text x="100.1" y="90.5" transform="rotate(-90 100.1 90.5)">2</text>
<text x="122.1" y="92.5">1</text>
<text x="126.7" y="90" transform="rotate(-90 126.7 90)">2</text>
<text x="139.4" y="94" transform="rotate(-90 139.4 94)">1</text>
<text x="147.1" y="94" transform="rotate(-90 147.1 94)">1</text>
<text x="151.9" y="90.6">5</text>
<text x="163.3" y="90.6">1</text>
<text x="176.3" y="91.2" transform="rotate(-90 176.3 91.2)">2</text>
<text x="186.4" y="91.3" transform="rotate(-90 186.4 91.3)">2</text>
<text x="194.1" y="91.2" transform="rotate(-90 194.1 91.2)">2</text>
<text x="44.7" y="97.5">B6</text>
<text x="44.7" y="100.1">A8</text>
<text x="62.6" y="99.5" transform="rotate(-90 62.6 99.5)">2</text>
<text x="65.2" y="99.5" transform="rotate(-90 65.2 99.5)">3</text>
<text x="67.7" y="99.5" transform="rotate(-90 67.7 99.5)">4</text>
<text x="75.9" y="99.5" transform="rotate(-90 75.9 99.5)">1</text>
<text x="86.1" y="99.7" transform="rotate(-90 86.1 99.7)">1</text>
<text x="109" y="100.8" transform="rotate(-90 109 100.8)">1</text>
<text x="126.7" y="100.8" transform="rotate(-90 126.7 100.8)">1</text>
<text x="126.7" y="96.4" transform="rotate(-90 126.7 96.4)">3</text>
<text x="139.4" y="98.8" transform="rotate(-90 139.4 98.8)">2</text>
<text x="147.1" y="98.8" transform="rotate(-90 147.1 98.8)">2</text>
<text x="163.3" y="98.2">3</text>
<text x="186.4" y="101.5" transform="rotate(-90 186.4 101.5)">1</text>
<text x="196.4" y="98.2">1</text>
<text x="201.4" y="98.2">2</text>
<text x="204.2" y="101.6" transform="rotate(-90 204.2 101.6)">1</text>
<text x="44.7" y="102.6">B8</text>
<text x="65.2" y="104.6" transform="rotate(-90 65.2 104.6)">1</text>
<text x="75.9" y="104.6" transform="rotate(-90 75.9 104.6)">2</text>
<text x="86.1" y="104.5" transform="rotate(-90 86.1 104.5)">2</text>
<text x="109" y="105.9" transform="rotate(-90 109 105.9)">2</text>
<text x="126.7" y="105.9" transform="rotate(-90 126.7 105.9)">2</text>
<text x="151.9" y="103.3">6</text>
<text x="151.9" y="105.8">4</text>
<text x="163.3" y="105.8">2</text>
<text x="186.4" y="106.5" transform="rotate(-90 186.4 106.5)">2</text>
<text x="204.2" y="106.4" transform="rotate(-90 204.2 106.4)">2</text>
<text x="44.7" y="110.2">A5</text>
<text x="44.7" y="112.8">B5</text>
<text x="149.6" y="109.1" transform="rotate(-90 149.6 109.1)">1</text>
<text x="44.5" y="117.9">A1B12</text>
<text x="58.8" y="116.1" transform="rotate(-90 58.8 116.1)">1</text>
<text x="67.7" y="116.1" transform="rotate(-90 67.7 116.1)">1</text>
<text x="149.6" y="114.2" transform="rotate(-90 149.6 114.2)">2</text>
<text x="31.5" y="124.8" transform="rotate(-90 31.5 124.8)">S1</text>
<text x="34" y="124.8" transform="rotate(-90 34 124.8)">S2</text>
<text x="36.6" y="124.8" transform="rotate(-90 36.6 124.8)">S3</text>
<text x="39.1" y="124.8" transform="rotate(-90 39.1 124.8)">S4</text>
<text x="44.5" y="120.4">B1A12</text>
<text x="58.8" y="121.1" transform="rotate(-90 58.8 121.1)">2</text>
<text x="67.7" y="121.1" transform="rotate(-90 67.7 121.1)">2</text>
</g>
<g font-size="1.4" fill="#006464">
<text x="66.1" y="24.8">VDC</text>
<text x="80.2" y="26.7">MT1470</text>
<text x="125.8" y="24.8">+5V</text>
<text x="137.4" y="24.8">+VDDTG</text>
<text x="151.6" y="29.9">VIN</text>
<text x="152" y="27.4">LDO3.3V/300mA</text>
<text x="160.2" y="29.9">VOUT</text>
<text x="177.2" y="24.8">+3.3V</text>
<text x="42.4" y="32.5">1A</text>
<text x="91.7" y="31.2">10uH/1.4A</text>
<text x="151.6" y="32.5">EN</text>
<text x="158.2" y="32.5" transform="rotate(-90 158.2 32.5)">GND</text>
<text x="159.4" y="32.5">NC/BP</text>
<text x="181" y="35.6">10uF</text>
<text x="26.9" y="37.5">9V-12V</text>
<text x="36.9" y="40.1">GND</text>
<text x="42" y="36.3">10uF/16V</text>
<text x="53.5" y="36.3">5V1</text>
<text x="61.5" y="36.3">220uF</text>
<text x="69.2" y="36.3">100nF</text>
<text x="92" y="36.3">100nF</text>
<text x="101.6" y="36.3">52.3K,</text>
<text x="107.1" y="36.3">1%</text>
<text x="112.3" y="36.3">100nF</text>
<text x="120" y="36.3">220uF</text>
<text x="141.6" y="36.3">10uF</text>
<text x="156.3" y="40.1">GND</text>
<text x="169.4" y="38.8">100nF</text>
<text x="49.6" y="42.6">GND</text>
<text x="66.1" y="42.6">GND</text>
<text x="73.8" y="42.6">GND</text>
<text x="109.3" y="42.6">GND</text>
<text x="116.9" y="42.6">GND</text>
<text x="138.5" y="42.6">GND</text>
<text x="166.5" y="45.2">GND</text>
<text x="177.9" y="42.6">GND</text>
<text x="52.8" y="51.5">100K</text>
<text x="89" y="50.2">GND</text>
<text x="102.2" y="49">10K,</text>
<text x="106.1" y="49">1%</text>
<text x="160.1" y="49">+5V</text>
<text x="170.4" y="48.3">SI2301</text>
<text x="176.7" y="49">+VDDTG</text>
<text x="57.2" y="57.9">GND</text>
<text x="99.2" y="55.3">GND</text>
<text x="181.6" y="59.1">10uF</text>
<text x="185.7" y="56.6">47K,</text>
<text x="189.6" y="56.6">1%</text>
<text x="156.4" y="60.4">10K</text>
<text x="194.3" y="60.4">5.1K,</text>
<text x="199" y="60.4">1%</text>
<text x="205" y="60.4">100nF</text>
<text x="177.9" y="66.8">GND</text>
<text x="191.9" y="66.8">GND</text>
<text x="202" y="66.8">GND</text>
<text x="115.8" y="76.9">SI2301</text>
<text x="34.9" y="79.5">USBC</text>
<text x="98.8" y="78.2">VBUS</text>
<text x="154.2" y="81.4">10uH/100mA</text>
<text x="167.2" y="81.4">200mA/0.2VF</text>
<text x="185.5" y="78.8">VPP</text>
<text x="56.5" y="85.8">500mA</text>
<text x="78.1" y="89.6">47K,</text>
<text x="82" y="89.6">1%</text>
<text x="102.9" y="89.6">10uF</text>
<text x="138.5" y="86.4">+5V</text>
<text x="155.8" y="88.3">MT3608</text>
<text x="99.2" y="96">GND</text>
<text x="110" y="91.5">200mA/0.2VF</text>
<text x="129.5" y="94.7">2N3906</text>
<text x="170.9" y="90.2">10uF</text>
<text x="178.5" y="90.2">191K, 1%</text>
<text x="188.9" y="90.2">22pF</text>
<text x="142.2" y="97.9">10uF</text>
<text x="149.1" y="97.9">100nF</text>
<text x="175.4" y="96.6">GND</text>
<text x="196.5" y="101.7">10K,</text>
<text x="200.4" y="101.7">1%</text>
<text x="69.2" y="103.6">TVS 5V</text>
<text x="77.5" y="103.6">5.1K,</text>
<text x="82.2" y="103.6">1%</text>
<text x="88.2" y="103.6">100nF</text>
<text x="111.8" y="104.9">100K</text>
<text x="129.5" y="104.9">100K</text>
<text x="138.5" y="104.2">GND</text>
<text x="146.1" y="104.2">GND</text>
<text x="188.2" y="105.5">10K,</text>
<text x="192.1" y="105.5">1%</text>
<text x="206.3" y="105.5">100nF</text>
<text x="64.2" y="109.9">GND</text>
<text x="75" y="109.9">GND</text>
<text x="85.2" y="109.9">GND</text>
<text x="108" y="111.2">GND</text>
<text x="125.8" y="111.2">GND</text>
<text x="152.4" y="113.1">100K</text>
<text x="165.2" y="111.8">GND</text>
<text x="185.5" y="111.8">GND</text>
<text x="203.3" y="111.8">GND</text>
<text x="148.7" y="119.5">GND</text>
<text x="60.3" y="120.1">5.1K,</text>
<text x="65" y="120.1">1%</text>
<text x="69.2" y="120.1">5.1K,</text>
<text x="73.9" y="120.1">1%</text>
<text x="49.6" y="126.4">GND</text>
<text x="57.9" y="126.4">GND</text>
<text x="66.8" y="126.4">GND</text>
<text x="38.2" y="132.2">GND</text>
</g>
<g font-size="1.4" fill="#a90000">
<text x="149.5" y="29">1</text>
<text x="164.7" y="29">5</text>
<text x="149.5" y="31.5">3</text>
<text x="157.2" y="34.7" transform="rotate(-90 157.2 34.7)">2</text>
<text x="164.7" y="31.5">4</text>
</g>
<g font-size="1.4" fill="#0000c2">
<text x="109.3" y="46">Vo=0.8*(1+Rt/Rb)</text>
<text x="109.3" y="47.7">=0.8*(1+52.3/10)</text>
<text x="109.3" y="49.4">=4.984V</text>
<text x="170.3" y="102.7">Vo=0.6*(1+Rt/Rb)</text>
<text x="170.7" y="104.4">=0.6*(1+191/10)</text>
<text x="173.8" y="106.1">=12.06V</text>
</g>
<g font-size="1.4" fill="#009632">
<text x="205.6" y="54.1">VDDTG_DIV</text>
<text x="88.8" y="97.2">VBUS_DIV</text>
<text x="206.9" y="99.1">VPP_DIV</text>
</g>
<g font-size="1.4" fill="#725600">
<text x="170.1" y="64.2">~{VTG_EN}</text>
<text x="50.7" y="90.9">USB_N</text>
<text x="50.7" y="98.5">USB_P</text>
<text x="142.7" y="106.8">VPP_EN</text>
</g>
</svg>
